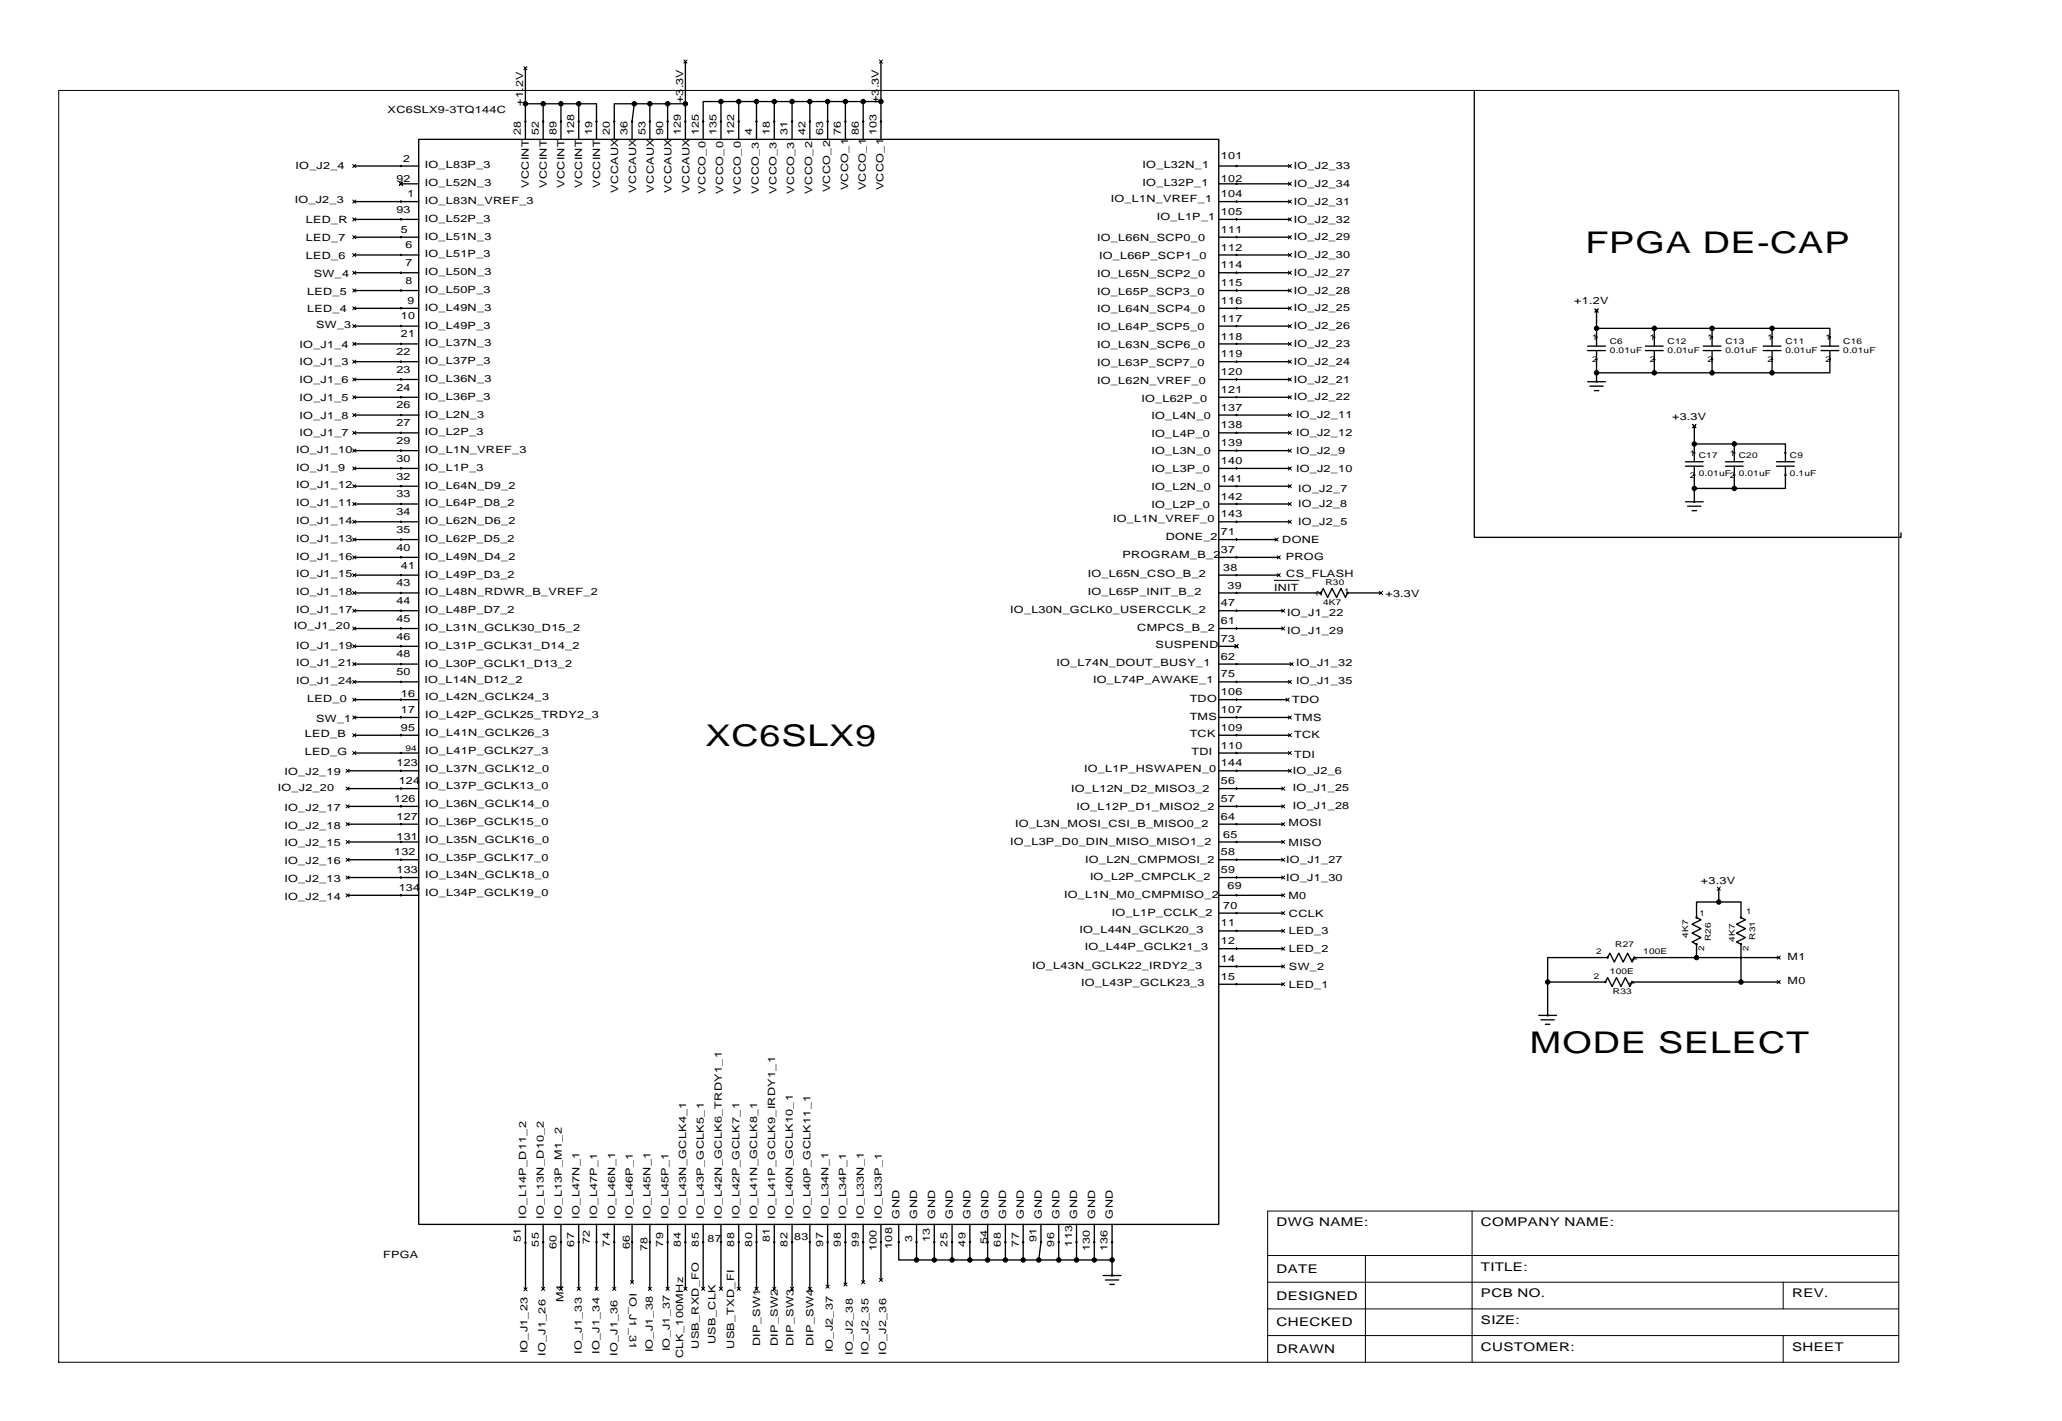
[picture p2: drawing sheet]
<svg xmlns="http://www.w3.org/2000/svg" width="589mm" height="406mm" viewBox="0 0 589 406" stroke-linecap="round" stroke-linejoin="round" font-family="sans-serif">
<g fill="none" stroke="#000" stroke-width=".38">
<path d="M150.1 19.5v20.3M195.8 17.6v22.2M251.7 17.6v22.2M119.6 39.8h228.6v309.9h-228.6zM150.1 29.6h15.3M155.2 29.6v10.2M160.3 29.6v10.2M165.4 29.6h5v10.2M165.4 29.6v10.2M181.2 29.6h-5.7v10.2M181.2 29.6h14.6M181.2 29.6l-.6 5.1v5.1"/>
<path d="M185.7 29.6v10.2M190.8 29.6v10.2M206 29h-5.1v10.8M206 29h45.7M206 29v10.8M211.1 29v10.8M216.2 29v10.8M221.2 29v10.8M226.3 29v10.8M231.4 29v10.8M236.5 29v10.8M241.6 29v10.8"/>
<path d="M246.6 29v10.8M421.3 25.8v127.7h121.9v-1.3M101.2 47.4h18.4M101.2 57.6h18.4M114.6 52.5h5M348.2 47.4h20.4M348.2 57.6h20.4M348.2 52.5h20.4M101.2 77.9h18.4M101.2 72.8h18.4M101.2 67.7h18.4M101.2 62.7h18.4"/>
<path d="M348.2 77.9h20.4M348.2 72.8h20.4M348.2 67.7h20.4M348.2 62.7h20.4M101.2 98.2h18.4M101.2 93.1h18.4M101.2 88.1h18.4M101.2 83h18.4M348.2 98.2h20.4M348.2 93.1h20.4M348.2 88.1h20.4M348.2 83h20.4"/>
<path d="M453.7 98.9h5M456.2 88.7v10.2M456.2 93.8h50.2M470.2 98.9h5M472.7 93.8v5.1M486.7 98.9h5.1M489.2 93.8v5.1M503.8 98.9h5.1M506.4 93.8h16.5v5.1M506.4 93.8v5.1M520.3 98.9h5.1M101.2 118.5h18.4"/>
<path d="M101.2 113.5h18.4M101.2 108.4h18.4M101.2 103.3h18.4M348.2 118.5h20.4M348.2 113.5h20.4M348.2 108.4h20.4M348.2 103.3h20.4M453.7 109h5M453.7 100.1h5M454.3 110.3h3.8M455.6 111.6h1.2M456.2 100.1v8.9"/>
<path d="M456.2 106.5h50.2M470.2 100.1h5M472.7 100.1v6.4M486.7 100.1h5.1M489.2 100.1v6.4M503.8 100.1h5.1M506.4 100.1v6.4M520.3 100.1h5.1M522.9 100.1v6.4h-16.5M101.2 133.8h18.4M101.2 128.7h18.4M101.2 123.6h18.4"/>
<path d="M101.2 138.9h18.4M348.2 133.8h20.4M348.2 128.7h20.4M348.2 123.6h20.4M348.2 138.9h20.4M481.6 131.9h5.1M481.6 133.1h5.1M484.1 121.7v10.2M484.1 133.1v10.2M484.1 139.5h11.5M484.1 126.8h11.5M493 131.9h5.1"/>
<path d="M493 133.1h5.1M495.6 126.8h14.6v5.1M495.6 126.8v5.1M495.6 133.1v6.4M507.6 131.9h5.1M507.6 133.1h5.1M510.2 133.1v6.4h-14.6M101.2 149h18.4M101.2 143.9h18.4M101.2 154.1h18.4M101.2 159.2h18.4M348.2 149h20.4"/>
<path d="M348.2 143.9h20.4M348.2 154.1h16.6M348.2 159.2h17.2M481.6 143.3h5.1M482.2 144.6h3.8M483.5 145.8h1.3M101.2 169.3h18.4M101.2 179.5h18.4M101.2 174.4h18.4M101.2 164.3h18.4M348.2 169.3h29.3l.6-1.2 1.3 2.5 1.2-2.5 1.3 2.5 1.3-2.5 1.2 2.5 .7-1.3h9.5M348.2 179.5h18.5"/>
<path d="M348.2 174.4h18.5M348.2 164.3h17.2M101.2 194.7h18.4M101.2 199.8h18.4M101.2 189.7h18.4M101.2 184.6h18.4M348.2 194.7h20.4M348.2 199.8h19.7M348.2 189.7h20.9M348.2 184.6h5.1M101.2 215.1h18.4M101.2 204.9h18.4"/>
<path d="M101.2 210h18.4M348.2 215.1h20.4M348.2 204.9h20.4M348.2 210h20.4M99.3 220.1h20.3M99.3 235.4h20.3M99.3 230.3h20.3M99.3 225.2h20.3M348.2 220.1h20.4M348.2 235.4h18.5M348.2 230.3h18.5M348.2 225.2h18.5"/>
<path d="M99.3 255.7h20.3M99.3 250.6h20.3M99.3 245.5h20.3M99.3 240.5h20.3M348.2 255.7h18.5M348.2 250.6h18.5M348.2 245.5h18.5M348.2 240.5h18.5M491.1 257.6h-6.3v4.4l1.2 .7-2.5 1.3 2.5 1.2-2.5 1.3 2.5 1.3-2.5 1.2 1.3 .7v3.8M491.1 257.6h6.4v4.4l1.2 .7-2.5 1.3 2.5 1.2-2.5 1.3 2.5 1.3-2.5 1.2 1.3 .7v10.8M491.1 253.8v3.8M348.2 270.9h18.5"/>
<path d="M348.2 276h18.5M348.2 260.8h18.5M348.2 265.9h18.5M508.3 273.5h-41.3l-.6 1.2-1.3-2.5-1.3 2.5-1.3-2.5-1.2 2.5-1.3-2.5-.6 1.3h-17.2v7M348.2 281.1h18.5M439.7 290h5.1M440.3 291.3h3.8M441.6 292.5h1.3M442.2 280.5h16.5l.7-1.3 1.2 2.5 1.3-2.5 1.3 2.5 1.3-2.5 1.2 2.5 .7-1.2h41.9M442.2 280.5v9.5M150.2 349.8v18.4M155.2 349.7v18.4"/>
<path d="M160.3 349.7v18.4M165.4 349.7v18.4M170.4 349.7v18.4M175.5 349.7v18.4M180.6 349.7v16.5M185.7 349.7v18.4M190.8 349.7v18.4M195.8 349.7v18.4M200.9 349.7v18.4M206 349.7v18.4M211.1 349.7v18.4M216.2 349.7v18.4"/>
<path d="M221.2 349.7v18.4M226.3 349.7v18.4M231.4 349.7v18.4M236.5 349.7v17.8M241.6 349.7v17.1M246.6 349.7v16.5M251.7 349.7v15.9M256.8 349.7v10.1h5.1M261.9 359.8h55.9M261.9 349.7v10.1M267 349.7v10.1M272 349.7v10.1"/>
<path d="M277.1 349.7v10.1M282.2 349.7v10.1M287.3 349.7v10.1M292.4 349.7v10.1M297.4 349.7v5.1l-.6 5M302.5 349.7v10.1M307.6 349.7v10.1M312.7 349.7v10.1M317.8 349.7v14.6M315.2 364.3h5.1M315.9 365.6h3.8M317.1 366.8h1.3"/>
</g>
<g fill="none" stroke="#000" stroke-width=".29">
<path d="M149.7 19l.9 .9M150.6 19l-.9 .9M195.4 17.1l.9 .9M196.3 17.1l-.9 .9M251.3 17.1l.9 .9M252.2 17.1l-.9 .9M16.8 25.8h525.8v363.2h-525.8zM100.8 47l.9 .9M100.8 57.1l.9 .9M101.7 47l-.9 .9M101.7 57.1l-.9 .9M114.1 52l.5 .5 .4-.5-.4 .5 .4 .4-.4-.4-.5 .4 .5-.4z"/>
<path d="M368.1 47l.9 .9M368.1 57.1l.9 .9M368.1 52l.9 .9M369 47l-.9 .9M369 57.1l-.9 .9M369 52l-.9 .9M100.8 77.4l.9 .9M100.8 72.4l.9 .9M100.8 67.3l.9 .9M100.8 62.2l.9 .9M101.7 77.4l-.9 .9M101.7 72.4l-.9 .9"/>
<path d="M101.7 67.3l-.9 .9M101.7 62.2l-.9 .9M368.1 77.4l.9 .9M368.1 72.4l.9 .9M368.1 62.2l.9 .9M368.1 67.3l.9 .9M369 77.4l-.9 .9M369 72.4l-.9 .9M369 62.2l-.9 .9M369 67.3l-.9 .9M100.8 97.8l.9 .9M100.8 92.7l.9 .9"/>
<path d="M100.8 82.5l.9 .9M100.8 87.6l.9 .9M101.7 97.8l-.9 .9M101.7 92.7l-.9 .9M101.7 82.5l-.9 .9M101.7 87.6l-.9 .9M368.1 97.8l.9 .9M368.1 92.7l.9 .9M368.1 82.5l.9 .9M368.1 87.6l.9 .9M369 97.8l-.9 .9M369 92.7l-.9 .9"/>
<path d="M369 82.5l-.9 .9M369 87.6l-.9 .9M455.7 88.2l.5 .5 .4-.5-.4 .5 .4 .4-.4-.4-.5 .4 .5-.4zM100.8 118.1l.9 .9M100.8 113l.9 .9M100.8 107.9l.9 .9M100.8 102.8l.9 .9M101.7 118.1l-.9 .9M101.7 113l-.9 .9M101.7 107.9l-.9 .9M101.7 102.8l-.9 .9M368.1 118.1l.9 .9"/>
<path d="M368.1 113l.9 .9M368.1 107.9l.9 .9M368.1 102.8l.9 .9M369 118.1l-.9 .9M369 113l-.9 .9M369 107.9l-.9 .9M369 102.8l-.9 .9M100.8 123.2l.9 .9M100.8 138.4l.9 .9M100.8 133.3l.9 .9M100.8 128.2l.9 .9M101.7 123.2l-.9 .9"/>
<path d="M101.7 138.4l-.9 .9M101.7 133.3l-.9 .9M101.7 128.2l-.9 .9M368.1 128.2l.9 .9M368.1 123.2l.9 .9M368.1 133.3l.9 .9M368.1 138.4l.9 .9M369 128.2l-.9 .9M369 123.2l-.9 .9M369 133.3l-.9 .9M369 138.4l-.9 .9M483.7 121.3l.4 .4 .5-.4-.5 .4 .5 .5-.5-.5-.4 .5 .4-.5z"/>
<path d="M100.8 153.6l.9 .9M100.8 158.7l.9 .9M100.8 148.6l.9 .9M100.8 143.5l.9 .9M101.7 153.6l-.9 .9M101.7 158.7l-.9 .9M101.7 148.6l-.9 .9M101.7 143.5l-.9 .9M364.3 153.6l.9 .9M364.9 158.7l.9 .9M365.2 153.6l-.9 .9M365.8 158.7l-.9 .9"/>
<path d="M368.1 148.6l.9 .9M368.1 143.5l.9 .9M369 148.6l-.9 .9M369 143.5l-.9 .9M100.8 168.9l.9 .9M100.8 179l.9 .9M100.8 174l.9 .9M100.8 163.8l.9 .9M101.7 168.9l-.9 .9M101.7 179l-.9 .9M101.7 174l-.9 .9M101.7 163.8l-.9 .9"/>
<path d="M364.1 165.8h7.1M364.9 163.8l.9 .9M365.8 163.8l-.9 .9M366.2 174l.9 .9M366.2 179l.9 .9M367.1 174l-.9 .9M367.1 179l-.9 .9M394.2 168.9l.9 .9M395.1 168.9l-.9 .9M100.8 184.1l.9 .9M100.8 199.4l.9 .9M100.8 194.3l.9 .9"/>
<path d="M100.8 189.2l.9 .9M101.7 184.1l-.9 .9M101.7 199.4l-.9 .9M101.7 194.3l-.9 .9M101.7 189.2l-.9 .9M352.9 184.1l.4 .5 .5-.5-.5 .5 .5 .4-.5-.4-.4 .4 .4-.4zM367.5 199.4l.9 .9M368.1 194.3l.9 .9M368.4 199.4l-.9 .9M368.6 189.2l.9 .9M369 194.3l-.9 .9M369.5 189.2l-.9 .9"/>
<path d="M98.9 219.7l.9 .9M99.8 219.7l-.9 .9M100.8 209.5l.9 .9M100.8 204.4l.9 .9M100.8 214.6l.9 .9M101.7 209.5l-.9 .9M101.7 204.4l-.9 .9M101.7 214.6l-.9 .9M368.1 214.6l.9 .9M368.1 204.4l.9 .9M368.1 219.7l.9 .9M368.1 209.5l.9 .9"/>
<path d="M369 214.6l-.9 .9M369 204.4l-.9 .9M369 219.7l-.9 .9M369 209.5l-.9 .9M98.9 234.9l.9 .9M98.9 229.8l.9 .9M98.9 224.8l.9 .9M99.8 234.9l-.9 .9M99.8 229.8l-.9 .9M99.8 224.8l-.9 .9M366.2 229.8l.9 .9M366.2 224.8l.9 .9"/>
<path d="M366.2 234.9l.9 .9M367.1 229.8l-.9 .9M367.1 224.8l-.9 .9M367.1 234.9l-.9 .9M98.9 250.2l.9 .9M98.9 245.1l.9 .9M98.9 240l.9 .9M98.9 255.2l.9 .9M99.8 250.2l-.9 .9M99.8 245.1l-.9 .9M99.8 240l-.9 .9M99.8 255.2l-.9 .9"/>
<path d="M366.2 250.2l.9 .9M366.2 245.1l.9 .9M366.2 255.2l.9 .9M366.2 240l.9 .9M367.1 250.2l-.9 .9M367.1 245.1l-.9 .9M367.1 255.2l-.9 .9M367.1 240l-.9 .9M490.7 253.3l.9 .9M491.6 253.3l-.9 .9M366.2 275.6l.9 .9M366.2 260.3l.9 .9"/>
<path d="M366.2 265.4l.9 .9M366.2 270.5l.9 .9M367.1 275.6l-.9 .9M367.1 260.3l-.9 .9M367.1 265.4l-.9 .9M367.1 270.5l-.9 .9M507.8 273l.9 .9M508.7 273l-.9 .9M366.2 280.6l.9 .9M367.1 280.6l-.9 .9M507.8 280l.9 .9M508.7 280l-.9 .9"/>
<path d="M362.2 358.6h180.4M390.2 358.6v30.4M420.6 345.9v43.1M542.6 345.9h-180.4v43.1M149.7 367.8l.9 .9M150.6 367.8l-.9 .9M154.8 367.6l.9 .9M155.7 367.6l-.9 .9M159.8 367.6l.9 .9M160.7 367.6l-.9 .9M164.9 367.6l.9 .9M165.8 367.6l-.9 .9"/>
<path d="M170 367.6l.9 .9M170.9 367.6l-.9 .9M175.1 367.6l.9 .9M176 367.6l-.9 .9M180.2 365.7l.9 .9M181.1 365.7l-.9 .9M185.2 367.6l.9 .9M186.1 367.6l-.9 .9M190.3 367.6l.9 .9M191.2 367.6l-.9 .9M195.4 367.6l.9 .9M196.3 367.6l-.9 .9"/>
<path d="M200.5 367.6l.9 .9M201.4 367.6l-.9 .9M205.6 367.6l.9 .9M206.5 367.6l-.9 .9M210.6 367.6l.9 .9M211.5 367.6l-.9 .9M215.7 367.6l.9 .9M216.6 367.6l-.9 .9M220.8 367.6l.9 .9M221.7 367.6l-.9 .9M225.9 367.6l.9 .9M226.8 367.6l-.9 .9"/>
<path d="M231 367.6l.9 .9M231.9 367.6l-.9 .9M236 367l.9 .9M236.9 367l-.9 .9M241.1 366.4l.9 .9M242 366.4l-.9 .9M246.2 365.7l.9 .9M247.1 365.7l-.9 .9M251.3 365.1l.9 .9M252.2 365.1l-.9 .9M362.2 366.2h180.4M362.2 373.8h180.4"/>
<path d="M509.5 366.2v7.6M362.2 381.4h180.4M509.5 381.4v7.6"/>
</g>
<g fill="#000" stroke="#000" stroke-width=".29">
<circle cx="150.1" cy="34.7" r=".19"/>
<circle cx="150.1" cy="29.6" r=".64"/>
<circle cx="155.2" cy="34.7" r=".19"/>
<circle cx="155.2" cy="29.6" r=".64"/>
<circle cx="160.3" cy="34.7" r=".19"/>
<circle cx="160.3" cy="29.6" r=".64"/>
<circle cx="165.4" cy="34.7" r=".19"/>
<circle cx="165.4" cy="29.6" r=".64"/>
<circle cx="170.4" cy="34.7" r=".19"/>
<circle cx="175.5" cy="34.7" r=".19"/>
<circle cx="180.6" cy="34.7" r=".19"/>
<circle cx="181.2" cy="29.6" r=".64"/>
<circle cx="185.7" cy="34.7" r=".19"/>
<circle cx="185.7" cy="29.6" r=".64"/>
<circle cx="190.8" cy="34.7" r=".19"/>
<circle cx="190.8" cy="29.6" r=".64"/>
<circle cx="195.8" cy="34.7" r=".19"/>
<circle cx="195.8" cy="29.6" r=".64"/>
<circle cx="200.9" cy="34.7" r=".19"/>
<circle cx="206" cy="34.7" r=".19"/>
<circle cx="206" cy="29" r=".64"/>
<circle cx="211.1" cy="34.7" r=".19"/>
<circle cx="211.1" cy="29" r=".64"/>
<circle cx="216.2" cy="34.7" r=".19"/>
<circle cx="216.2" cy="29" r=".64"/>
<circle cx="221.2" cy="34.7" r=".19"/>
<circle cx="221.2" cy="29" r=".64"/>
<circle cx="226.3" cy="34.7" r=".19"/>
<circle cx="226.3" cy="29" r=".64"/>
<circle cx="231.4" cy="34.7" r=".19"/>
<circle cx="231.4" cy="29" r=".64"/>
<circle cx="236.5" cy="34.7" r=".19"/>
<circle cx="236.5" cy="29" r=".64"/>
<circle cx="241.6" cy="34.7" r=".19"/>
<circle cx="241.6" cy="29" r=".64"/>
<circle cx="246.6" cy="34.7" r=".19"/>
<circle cx="246.6" cy="29" r=".64"/>
<circle cx="251.7" cy="34.7" r=".19"/>
<circle cx="251.7" cy="29" r=".64"/>
<circle cx="114.6" cy="47.4" r=".19"/>
<circle cx="114.6" cy="57.6" r=".19"/>
<circle cx="353.3" cy="57.6" r=".19"/>
<circle cx="353.3" cy="47.4" r=".19"/>
<circle cx="353.3" cy="52.5" r=".19"/>
<circle cx="114.6" cy="62.7" r=".19"/>
<circle cx="114.6" cy="67.7" r=".19"/>
<circle cx="114.6" cy="77.9" r=".19"/>
<circle cx="114.6" cy="72.8" r=".19"/>
<circle cx="353.3" cy="62.7" r=".19"/>
<circle cx="353.3" cy="72.8" r=".19"/>
<circle cx="353.3" cy="67.7" r=".19"/>
<circle cx="353.3" cy="77.9" r=".19"/>
<circle cx="114.6" cy="88.1" r=".19"/>
<circle cx="114.6" cy="98.2" r=".19"/>
<circle cx="114.6" cy="93.1" r=".19"/>
<circle cx="114.6" cy="83" r=".19"/>
<circle cx="353.3" cy="98.2" r=".19"/>
<circle cx="353.3" cy="93.1" r=".19"/>
<circle cx="353.3" cy="88.1" r=".19"/>
<circle cx="353.3" cy="83" r=".19"/>
<circle cx="456.2" cy="96.3" r=".19"/>
<circle cx="456.2" cy="93.8" r=".64"/>
<circle cx="472.7" cy="96.3" r=".19"/>
<circle cx="472.7" cy="93.8" r=".64"/>
<circle cx="489.2" cy="96.3" r=".19"/>
<circle cx="489.2" cy="93.8" r=".64"/>
<circle cx="506.4" cy="96.3" r=".19"/>
<circle cx="506.4" cy="93.8" r=".64"/>
<circle cx="522.9" cy="96.3" r=".19"/>
<circle cx="114.6" cy="113.5" r=".19"/>
<circle cx="114.6" cy="108.4" r=".19"/>
<circle cx="114.6" cy="103.3" r=".19"/>
<circle cx="114.6" cy="118.5" r=".19"/>
<circle cx="353.3" cy="108.4" r=".19"/>
<circle cx="353.3" cy="103.3" r=".19"/>
<circle cx="353.3" cy="113.5" r=".19"/>
<circle cx="353.3" cy="118.5" r=".19"/>
<circle cx="456.2" cy="109" r=".19"/>
<circle cx="456.2" cy="102.7" r=".19"/>
<circle cx="456.2" cy="106.5" r=".64"/>
<circle cx="472.7" cy="102.7" r=".19"/>
<circle cx="472.7" cy="106.5" r=".64"/>
<circle cx="489.2" cy="102.7" r=".19"/>
<circle cx="489.2" cy="106.5" r=".64"/>
<circle cx="506.4" cy="102.7" r=".19"/>
<circle cx="506.4" cy="106.5" r=".64"/>
<circle cx="522.9" cy="102.7" r=".19"/>
<circle cx="114.6" cy="138.9" r=".19"/>
<circle cx="114.6" cy="133.8" r=".19"/>
<circle cx="114.6" cy="128.7" r=".19"/>
<circle cx="114.6" cy="123.6" r=".19"/>
<circle cx="353.3" cy="128.7" r=".19"/>
<circle cx="353.3" cy="138.9" r=".19"/>
<circle cx="353.3" cy="133.8" r=".19"/>
<circle cx="353.3" cy="123.6" r=".19"/>
<circle cx="484.1" cy="129.3" r=".19"/>
<circle cx="484.1" cy="135.7" r=".19"/>
<circle cx="484.1" cy="139.5" r=".64"/>
<circle cx="484.1" cy="126.8" r=".64"/>
<circle cx="495.6" cy="135.7" r=".19"/>
<circle cx="495.6" cy="129.3" r=".19"/>
<circle cx="495.6" cy="126.8" r=".64"/>
<circle cx="495.6" cy="139.5" r=".64"/>
<circle cx="510.2" cy="129.3" r=".19"/>
<circle cx="510.2" cy="135.7" r=".19"/>
<circle cx="114.6" cy="149" r=".19"/>
<circle cx="114.6" cy="154.1" r=".19"/>
<circle cx="114.6" cy="143.9" r=".19"/>
<circle cx="114.6" cy="159.2" r=".19"/>
<circle cx="353.3" cy="143.9" r=".19"/>
<circle cx="353.3" cy="154.1" r=".19"/>
<circle cx="353.3" cy="149" r=".19"/>
<circle cx="353.3" cy="159.2" r=".19"/>
<circle cx="484.1" cy="143.3" r=".19"/>
<circle cx="114.6" cy="164.3" r=".19"/>
<circle cx="114.6" cy="169.3" r=".19"/>
<circle cx="114.6" cy="179.5" r=".19"/>
<circle cx="114.6" cy="174.4" r=".19"/>
<circle cx="353.3" cy="164.3" r=".19"/>
<circle cx="353.3" cy="169.3" r=".19"/>
<circle cx="353.3" cy="179.5" r=".19"/>
<circle cx="353.3" cy="174.4" r=".19"/>
<circle cx="377.5" cy="169.3" r=".19"/>
<circle cx="385.1" cy="169.3" r=".19"/>
<circle cx="114.6" cy="184.6" r=".19"/>
<circle cx="114.6" cy="194.7" r=".19"/>
<circle cx="114.6" cy="189.7" r=".19"/>
<circle cx="114.6" cy="199.8" r=".19"/>
<circle cx="353.3" cy="189.7" r=".19"/>
<circle cx="353.3" cy="199.8" r=".19"/>
<circle cx="353.3" cy="194.7" r=".19"/>
<circle cx="114.6" cy="204.9" r=".19"/>
<circle cx="114.6" cy="215.1" r=".19"/>
<circle cx="114.6" cy="210" r=".19"/>
<circle cx="353.3" cy="215.1" r=".19"/>
<circle cx="353.3" cy="210" r=".19"/>
<circle cx="353.3" cy="204.9" r=".19"/>
<circle cx="114.6" cy="220.1" r=".19"/>
<circle cx="114.6" cy="230.3" r=".19"/>
<circle cx="114.6" cy="235.4" r=".19"/>
<circle cx="114.6" cy="225.2" r=".19"/>
<circle cx="353.3" cy="225.2" r=".19"/>
<circle cx="353.3" cy="235.4" r=".19"/>
<circle cx="353.3" cy="220.1" r=".19"/>
<circle cx="353.3" cy="230.3" r=".19"/>
<circle cx="114.6" cy="245.5" r=".19"/>
<circle cx="114.6" cy="250.6" r=".19"/>
<circle cx="114.6" cy="255.7" r=".19"/>
<circle cx="114.6" cy="240.5" r=".19"/>
<circle cx="353.3" cy="245.5" r=".19"/>
<circle cx="353.3" cy="240.5" r=".19"/>
<circle cx="353.3" cy="250.6" r=".19"/>
<circle cx="353.3" cy="255.7" r=".19"/>
<circle cx="491.1" cy="257.6" r=".64"/>
<circle cx="353.3" cy="276" r=".19"/>
<circle cx="353.3" cy="265.9" r=".19"/>
<circle cx="353.3" cy="270.9" r=".19"/>
<circle cx="353.3" cy="260.8" r=".19"/>
<circle cx="459.4" cy="273.5" r=".19"/>
<circle cx="467" cy="273.5" r=".19"/>
<circle cx="484.8" cy="269.7" r=".19"/>
<circle cx="484.8" cy="262" r=".19"/>
<circle cx="484.8" cy="273.5" r=".64"/>
<circle cx="497.5" cy="269.7" r=".19"/>
<circle cx="497.5" cy="262" r=".19"/>
<circle cx="353.3" cy="281.1" r=".19"/>
<circle cx="442.2" cy="290" r=".19"/>
<circle cx="442.2" cy="280.5" r=".64"/>
<circle cx="458.7" cy="280.5" r=".19"/>
<circle cx="466.4" cy="280.5" r=".19"/>
<circle cx="497.5" cy="280.5" r=".64"/>
<circle cx="150.2" cy="354.9" r=".19"/>
<circle cx="155.2" cy="354.8" r=".19"/>
<circle cx="160.3" cy="354.8" r=".19"/>
<circle cx="165.4" cy="354.8" r=".19"/>
<circle cx="170.4" cy="354.8" r=".19"/>
<circle cx="175.5" cy="354.8" r=".19"/>
<circle cx="180.6" cy="354.8" r=".19"/>
<circle cx="185.7" cy="354.8" r=".19"/>
<circle cx="190.8" cy="354.8" r=".19"/>
<circle cx="195.8" cy="354.8" r=".19"/>
<circle cx="200.9" cy="354.8" r=".19"/>
<circle cx="206" cy="354.8" r=".19"/>
<circle cx="211.1" cy="354.8" r=".19"/>
<circle cx="216.2" cy="354.8" r=".19"/>
<circle cx="221.2" cy="354.8" r=".19"/>
<circle cx="226.3" cy="354.8" r=".19"/>
<circle cx="231.4" cy="354.8" r=".19"/>
<circle cx="236.5" cy="354.8" r=".19"/>
<circle cx="241.6" cy="354.8" r=".19"/>
<circle cx="246.6" cy="354.8" r=".19"/>
<circle cx="251.7" cy="354.8" r=".19"/>
<circle cx="256.8" cy="354.8" r=".19"/>
<circle cx="261.9" cy="354.8" r=".19"/>
<circle cx="261.9" cy="359.8" r=".64"/>
<circle cx="267" cy="354.8" r=".19"/>
<circle cx="267" cy="359.8" r=".64"/>
<circle cx="272" cy="354.8" r=".19"/>
<circle cx="272" cy="359.8" r=".64"/>
<circle cx="277.1" cy="354.8" r=".19"/>
<circle cx="277.1" cy="359.8" r=".64"/>
<circle cx="282.2" cy="354.8" r=".19"/>
<circle cx="282.2" cy="359.8" r=".64"/>
<circle cx="287.3" cy="354.8" r=".19"/>
<circle cx="287.3" cy="359.8" r=".64"/>
<circle cx="292.4" cy="354.8" r=".19"/>
<circle cx="292.4" cy="359.8" r=".64"/>
<circle cx="296.8" cy="359.8" r=".64"/>
<circle cx="297.4" cy="354.8" r=".19"/>
<circle cx="302.5" cy="354.8" r=".19"/>
<circle cx="302.5" cy="359.8" r=".64"/>
<circle cx="307.6" cy="354.8" r=".19"/>
<circle cx="307.6" cy="359.8" r=".64"/>
<circle cx="312.7" cy="354.8" r=".19"/>
<circle cx="312.7" cy="359.8" r=".64"/>
<circle cx="317.8" cy="354.8" r=".19"/>
<circle cx="317.8" cy="359.8" r=".64"/>
<circle cx="317.8" cy="364.3" r=".19"/>
</g>
<g font-size="8.5">
<text x="453" y="72.2">FPGA DE-CAP</text>
<text x="201.6" y="213.2">XC6SLX9</text>
<text x="437.1" y="300.8">MODE SELECT</text>
</g>
<g font-size="3.4">
<text x="364.8" y="350.2">DWG NAME:</text>
<text x="423.2" y="350.2">COMPANY NAME:</text>
<text x="364.8" y="363.5">DATE</text>
<text x="423.2" y="362.9">TITLE:</text>
<text x="364.8" y="371.2">DESIGNED</text>
<text x="423.2" y="370.5">PCB NO.</text>
<text x="512.1" y="370.5">REV.</text>
<text x="364.8" y="378.8">CHECKED</text>
<text x="423.2" y="378.1">SIZE:</text>
<text x="364.8" y="386.4">DRAWN</text>
<text x="423.2" y="385.8">CUSTOMER:</text>
<text x="512.1" y="385.8">SHEET</text>
</g>
<g font-size="2.9">
<text x="195.2" y="29.5" transform="rotate(-90 195.2 29.5)">+3.3V</text>
<text x="251.1" y="29.5" transform="rotate(-90 251.1 29.5)">+3.3V</text>
<text x="110.8" y="32.2">XC6SLX9-3TQ144C</text>
<text x="149.5" y="30.1" transform="rotate(-90 149.5 30.1)">+1.2V</text>
<text x="148.9" y="38.5" transform="rotate(-90 148.9 38.5)">28</text>
<text x="153.9" y="38.5" transform="rotate(-90 153.9 38.5)">52</text>
<text x="159" y="38.5" transform="rotate(-90 159 38.5)">89</text>
<text x="164.1" y="38.5" transform="rotate(-90 164.1 38.5)">128</text>
<text x="169.2" y="38.5" transform="rotate(-90 169.2 38.5)">19</text>
<text x="174.3" y="38.5" transform="rotate(-90 174.3 38.5)">20</text>
<text x="179.3" y="38.5" transform="rotate(-90 179.3 38.5)">36</text>
<text x="184.4" y="38.5" transform="rotate(-90 184.4 38.5)">53</text>
<text x="189.5" y="38.5" transform="rotate(-90 189.5 38.5)">90</text>
<text x="194.6" y="38.5" transform="rotate(-90 194.6 38.5)">129</text>
<text x="199.7" y="38.5" transform="rotate(-90 199.7 38.5)">125</text>
<text x="204.7" y="38.5" transform="rotate(-90 204.7 38.5)">135</text>
<text x="209.8" y="38.5" transform="rotate(-90 209.8 38.5)">122</text>
<text x="214.9" y="38.5" transform="rotate(-90 214.9 38.5)">4</text>
<text x="220" y="38.5" transform="rotate(-90 220 38.5)">18</text>
<text x="225.1" y="38.5" transform="rotate(-90 225.1 38.5)">31</text>
<text x="230.1" y="38.5" transform="rotate(-90 230.1 38.5)">42</text>
<text x="235.2" y="38.5" transform="rotate(-90 235.2 38.5)">63</text>
<text x="240.3" y="38.5" transform="rotate(-90 240.3 38.5)">76</text>
<text x="245.4" y="38.5" transform="rotate(-90 245.4 38.5)">86</text>
<text x="250.5" y="38.5" transform="rotate(-90 250.5 38.5)">103</text>
<text x="115.2" y="46.2">2</text>
<text x="348.9" y="45.5">101</text>
<text x="84.5" y="48.2">IO_J2_4</text>
<text x="113.3" y="51.9">92</text>
<text x="121.4" y="53.2">IO_L52N_3</text>
<text x="121.4" y="48.1">IO_L83P_3</text>
<text x="151.1" y="53.7" transform="rotate(-90 151.1 53.7)">VCCINT</text>
<text x="156.2" y="53.7" transform="rotate(-90 156.2 53.7)">VCCINT</text>
<text x="161.3" y="53.7" transform="rotate(-90 161.3 53.7)">VCCINT</text>
<text x="166.4" y="53.7" transform="rotate(-90 166.4 53.7)">VCCINT</text>
<text x="171.4" y="53.7" transform="rotate(-90 171.4 53.7)">VCCINT</text>
<text x="326.5" y="48.1">IO_L32N_1</text>
<text x="326.5" y="53.2">IO_L32P_1</text>
<text x="348.9" y="51.9">102</text>
<text x="369.7" y="48.3">IO_J2_33</text>
<text x="369.7" y="53.4">IO_J2_34</text>
<text x="84.2" y="58.1">IO_J2_3</text>
<text x="116.5" y="56.3">1</text>
<text x="121.4" y="58.3">IO_L83N_VREF_3</text>
<text x="176.7" y="55" transform="rotate(-90 176.7 55)">VCCAUX</text>
<text x="181.8" y="55" transform="rotate(-90 181.8 55)">VCCAUX</text>
<text x="186.8" y="55" transform="rotate(-90 186.8 55)">VCCAUX</text>
<text x="191.9" y="55" transform="rotate(-90 191.9 55)">VCCAUX</text>
<text x="197" y="55" transform="rotate(-90 197 55)">VCCAUX</text>
<text x="201.5" y="55.3" transform="rotate(-90 201.5 55.3)">VCCO_0</text>
<text x="206.6" y="55.3" transform="rotate(-90 206.6 55.3)">VCCO_0</text>
<text x="211.7" y="55.3" transform="rotate(-90 211.7 55.3)">VCCO_0</text>
<text x="216.8" y="55.3" transform="rotate(-90 216.8 55.3)">VCCO_3</text>
<text x="221.9" y="55.3" transform="rotate(-90 221.9 55.3)">VCCO_3</text>
<text x="226.9" y="55.3" transform="rotate(-90 226.9 55.3)">VCCO_3</text>
<text x="232" y="55.3" transform="rotate(-90 232 55.3)">VCCO_2</text>
<text x="237.3" y="54.9" transform="rotate(-90 237.3 54.9)">VCCO_2</text>
<text x="242.3" y="54.4" transform="rotate(-90 242.3 54.4)">VCCO_1</text>
<text x="247.4" y="54.4" transform="rotate(-90 247.4 54.4)">VCCO_1</text>
<text x="252.5" y="54.4" transform="rotate(-90 252.5 54.4)">VCCO_1</text>
<text x="317.4" y="57.7">IO_L1N_VREF_1</text>
<text x="348.9" y="56.3">104</text>
<text x="369.7" y="58.5">IO_J2_31</text>
<text x="87.4" y="63.8">LED_R</text>
<text x="113.3" y="60.8">93</text>
<text x="121.4" y="63.4">IO_L52P_3</text>
<text x="330.5" y="62.8">IO_L1P_1</text>
<text x="348.9" y="61.4">105</text>
<text x="369.7" y="63.6">IO_J2_32</text>
<text x="87.4" y="68.9">LED_7</text>
<text x="114.6" y="66.5">5</text>
<text x="115.8" y="70.9">6</text>
<text x="121.4" y="68.4">IO_L51N_3</text>
<text x="313.5" y="68.9">IO_L66N_SCP0_0</text>
<text x="348.9" y="66.5">111</text>
<text x="348.9" y="71.6">112</text>
<text x="369.7" y="68.6">IO_J2_29</text>
<text x="87.4" y="74">LED_6</text>
<text x="115.8" y="76">7</text>
<text x="121.4" y="73.5">IO_L51P_3</text>
<text x="314" y="74">IO_L66P_SCP1_0</text>
<text x="348.9" y="76.6">114</text>
<text x="369.7" y="73.7">IO_J2_30</text>
<text x="89.7" y="79.1">SW_4</text>
<text x="115.8" y="81.1">8</text>
<text x="121.4" y="83.7">IO_L50P_3</text>
<text x="121.4" y="78.6">IO_L50N_3</text>
<text x="313.5" y="79.1">IO_L65N_SCP2_0</text>
<text x="348.9" y="81.7">115</text>
<text x="369.7" y="78.8">IO_J2_27</text>
<text x="369.7" y="83.9">IO_J2_28</text>
<text x="87.8" y="84.1">LED_5</text>
<text x="87.8" y="89.2">LED_4</text>
<text x="116.5" y="86.8">9</text>
<text x="121.4" y="88.8">IO_L49N_3</text>
<text x="313.5" y="84.2">IO_L65P_SCP3_0</text>
<text x="313.5" y="89.2">IO_L64N_SCP4_0</text>
<text x="348.9" y="86.8">116</text>
<text x="369.7" y="89">IO_J2_25</text>
<text x="449.8" y="86.8">+1.2V</text>
<text x="90.3" y="93.7">SW_3</text>
<text x="114.6" y="91.2">10</text>
<text x="121.4" y="93.8">IO_L49P_3</text>
<text x="313.5" y="94.3">IO_L64P_SCP5_0</text>
<text x="348.9" y="91.9">117</text>
<text x="369.7" y="94">IO_J2_26</text>
<text x="85.6" y="99.2">IO_J1_4</text>
<text x="113.3" y="101.4">22</text>
<text x="114.6" y="96.3">21</text>
<text x="121.4" y="98.9">IO_L37N_3</text>
<text x="313.5" y="99.4">IO_L63N_SCP6_0</text>
<text x="348.9" y="97">118</text>
<text x="369.7" y="99.1">IO_J2_23</text>
<text x="85.6" y="104.3">IO_J1_3</text>
<text x="113.3" y="106.5">23</text>
<text x="121.4" y="104">IO_L37P_3</text>
<text x="313.5" y="104.5">IO_L63P_SCP7_0</text>
<text x="348.9" y="102">119</text>
<text x="348.9" y="107.1">120</text>
<text x="369.7" y="104.2">IO_J2_24</text>
<text x="85.6" y="109.4">IO_J1_6</text>
<text x="113.3" y="111.6">24</text>
<text x="121.4" y="109.1">IO_L36N_3</text>
<text x="313.5" y="109.6">IO_L62N_VREF_0</text>
<text x="348.9" y="112.2">121</text>
<text x="369.7" y="109.3">IO_J2_21</text>
<text x="85.6" y="114.5">IO_J1_5</text>
<text x="85.6" y="119.6">IO_J1_8</text>
<text x="113.3" y="116.6">26</text>
<text x="121.4" y="119.2">IO_L2N_3</text>
<text x="121.4" y="114.2">IO_L36P_3</text>
<text x="326.1" y="114.8">IO_L62P_0</text>
<text x="329" y="119.6">IO_L4N_0</text>
<text x="348.9" y="117.3">137</text>
<text x="369.7" y="114.4">IO_J2_22</text>
<text x="370.3" y="119.4">IO_J2_11</text>
<text x="477.8" y="119.8">+3.3V</text>
<text x="85.6" y="124.6">IO_J1_7</text>
<text x="113.3" y="121.7">27</text>
<text x="121.4" y="124.3">IO_L2P_3</text>
<text x="329" y="124.7">IO_L4P_0</text>
<text x="348.9" y="122.4">138</text>
<text x="370.3" y="124.5">IO_J2_12</text>
<text x="84.6" y="129.3">IO_J1_10</text>
<text x="113.3" y="126.8">29</text>
<text x="113.3" y="131.9">30</text>
<text x="121.4" y="129.4">IO_L1N_VREF_3</text>
<text x="329" y="129.8">IO_L3N_0</text>
<text x="348.9" y="127.4">139</text>
<text x="370.3" y="129.6">IO_J2_9</text>
<text x="84.6" y="134.4">IO_J1_9</text>
<text x="113.3" y="137">32</text>
<text x="121.4" y="134.5">IO_L1P_3</text>
<text x="329" y="134.8">IO_L3P_0</text>
<text x="348.9" y="132.5">140</text>
<text x="348.9" y="137.6">141</text>
<text x="370.3" y="134.7">IO_J2_10</text>
<text x="84.6" y="139.5">IO_J1_12</text>
<text x="113.3" y="142">33</text>
<text x="121.4" y="139.6">IO_L64N_D9_2</text>
<text x="329" y="139.9">IO_L2N_0</text>
<text x="348.9" y="142.7">142</text>
<text x="371" y="140.4">IO_J2_7</text>
<text x="84.6" y="144.6">IO_J1_11</text>
<text x="84.6" y="149.7">IO_J1_14</text>
<text x="113.3" y="147.1">34</text>
<text x="121.4" y="149.7">IO_L62N_D6_2</text>
<text x="121.4" y="144.6">IO_L64P_D8_2</text>
<text x="318" y="149.2">IO_L1N_VREF_0</text>
<text x="329" y="145">IO_L2P_0</text>
<text x="348.9" y="147.8">143</text>
<text x="371" y="144.8">IO_J2_8</text>
<text x="371" y="149.9">IO_J2_5</text>
<text x="84.6" y="154.7">IO_J1_13</text>
<text x="113.3" y="152.2">35</text>
<text x="121.4" y="154.8">IO_L62P_D5_2</text>
<text x="333.1" y="154.1">DONE_2</text>
<text x="348.9" y="152.8">71</text>
<text x="366.4" y="155">DONE</text>
<text x="84.6" y="159.8">IO_J1_16</text>
<text x="113.3" y="157.3">40</text>
<text x="121.4" y="159.9">IO_L49N_D4_2</text>
<text x="320.8" y="159.5">PROGRAM_B_2</text>
<text x="348.9" y="157.9">37</text>
<text x="367.4" y="160">PROG</text>
<text x="84.6" y="164.9">IO_J1_15</text>
<text x="113.3" y="167.4">43</text>
<text x="114.6" y="162.4">41</text>
<text x="121.4" y="165">IO_L49P_D3_2</text>
<text x="310.8" y="164.7">IO_L65N_CSO_B_2</text>
<text x="349.5" y="163">38</text>
<text x="367.6" y="164.9">CS_FLASH</text>
<text x="84.6" y="170">IO_J1_18</text>
<text x="113.3" y="172.5">44</text>
<text x="121.4" y="170">IO_L48N_RDWR_B_VREF_2</text>
<text x="310.8" y="169.8">IO_L65P_INIT_B_2</text>
<text x="348.9" y="173.2">47</text>
<text x="350.8" y="168.1">39</text>
<text x="364.1" y="168.7">INIT</text>
<text x="395.9" y="170.6">+3.3V</text>
<text x="84" y="179.5">IO_J1_20</text>
<text x="84.6" y="175.1">IO_J1_17</text>
<text x="113.3" y="177.6">45</text>
<text x="121.4" y="175.1">IO_L48P_D7_2</text>
<text x="288.7" y="175">IO_L30N_GCLK0_USERCCLK_2</text>
<text x="348.9" y="178.2">61</text>
<text x="367.8" y="176">IO_J1_22</text>
<text x="84.6" y="185.2">IO_J1_19</text>
<text x="113.3" y="182.7">46</text>
<text x="121.4" y="185.3">IO_L31P_GCLK31_D14_2</text>
<text x="121.4" y="180.2">IO_L31N_GCLK30_D15_2</text>
<text x="325" y="180.3">CMPCS_B_2</text>
<text x="330.2" y="185">SUSPEND</text>
<text x="348.9" y="183.3">73</text>
<text x="367.8" y="181">IO_J1_29</text>
<text x="84.6" y="190.3">IO_J1_21</text>
<text x="113.3" y="187.8">48</text>
<text x="121.4" y="190.4">IO_L30P_GCLK1_D13_2</text>
<text x="301.9" y="190.2">IO_L74N_DOUT_BUSY_1</text>
<text x="348.9" y="188.4">62</text>
<text x="370.3" y="190.2">IO_J1_32</text>
<text x="84.6" y="195.4">IO_J1_24</text>
<text x="113.3" y="192.8">50</text>
<text x="121.3" y="195">IO_L14N_D12_2</text>
<text x="312.3" y="194.9">IO_L74P_AWAKE_1</text>
<text x="348.9" y="193.5">75</text>
<text x="370.3" y="195.3">IO_J1_35</text>
<text x="87.8" y="200.5">LED_0</text>
<text x="114.6" y="199.2">16</text>
<text x="114.6" y="203.6">17</text>
<text x="121.5" y="200">IO_L42N_GCLK24_3</text>
<text x="340" y="200.5">TDO</text>
<text x="348.9" y="198.6">106</text>
<text x="348.9" y="203.6">107</text>
<text x="369.2" y="200.7">TDO</text>
<text x="90.3" y="206.2">SW_1</text>
<text x="114.6" y="208.7">95</text>
<text x="121.5" y="205.1">IO_L42P_GCLK25_TRDY2_3</text>
<text x="340" y="205.5">TMS</text>
<text x="348.9" y="208.7">109</text>
<text x="369.8" y="205.8">TMS</text>
<text x="87.1" y="210.6">LED_B</text>
<text x="87.1" y="215.7">LED_G</text>
<text x="121.5" y="210.2">IO_L41N_GCLK26_3</text>
<text x="121.5" y="215.3">IO_L41P_GCLK27_3</text>
<text x="340" y="210.6">TCK</text>
<text x="340.5" y="215.7">TDI</text>
<text x="348.9" y="213.8">110</text>
<text x="369.8" y="210.9">TCK</text>
<text x="81.3" y="221.4">IO_J2_19</text>
<text x="113.3" y="218.9">123</text>
<text x="121.5" y="220.4">IO_L37N_GCLK12_0</text>
<text x="309.8" y="220.6">IO_L1P_HSWAPEN_0</text>
<text x="348.9" y="218.9">144</text>
<text x="369.5" y="220.9">IO_J2_6</text>
<text x="369.8" y="216.6">TDI</text>
<text x="79.4" y="226">IO_J2_20</text>
<text x="113.9" y="224">124</text>
<text x="121.5" y="225.4">IO_L37P_GCLK13_0</text>
<text x="306" y="226.3">IO_L12N_D2_MISO3_2</text>
<text x="348.9" y="224">56</text>
<text x="369.5" y="226">IO_J1_25</text>
<text x="81.3" y="231.6">IO_J2_17</text>
<text x="112.7" y="229">126</text>
<text x="121.5" y="230.5">IO_L36N_GCLK14_0</text>
<text x="307.6" y="231.2">IO_L12P_D1_MISO2_2</text>
<text x="348.9" y="229">57</text>
<text x="369.5" y="231.1">IO_J1_28</text>
<text x="81.3" y="236.7">IO_J2_18</text>
<text x="113.3" y="234.1">127</text>
<text x="113.3" y="239.8">131</text>
<text x="121.5" y="235.6">IO_L36P_GCLK15_0</text>
<text x="290.1" y="236.3">IO_L3N_MOSI_CSI_B_MISO0_2</text>
<text x="348.9" y="234.1">64</text>
<text x="349.5" y="239.2">65</text>
<text x="368.2" y="235.8">MOSI</text>
<text x="81.3" y="241.7">IO_J2_15</text>
<text x="112.7" y="244.3">132</text>
<text x="121.5" y="240.7">IO_L35N_GCLK16_0</text>
<text x="121.5" y="245.8">IO_L35P_GCLK17_0</text>
<text x="288.7" y="241.3">IO_L3P_D0_DIN_MISO_MISO1_2</text>
<text x="348.9" y="244.3">58</text>
<text x="368.2" y="241.5">MISO</text>
<text x="81.3" y="246.8">IO_J2_16</text>
<text x="81.3" y="251.9">IO_J2_13</text>
<text x="113.3" y="249.4">133</text>
<text x="121.5" y="250.8">IO_L34N_GCLK18_0</text>
<text x="310.1" y="246.4">IO_L2N_CMPMOSI_2</text>
<text x="311.5" y="251.3">IO_L2P_CMPCLK_2</text>
<text x="348.9" y="249.4">59</text>
<text x="367.6" y="246.6">IO_J1_27</text>
<text x="367.6" y="251.6">IO_J1_30</text>
<text x="81.3" y="257">IO_J2_14</text>
<text x="113.9" y="254.4">134</text>
<text x="121.5" y="255.9">IO_L34P_GCLK19_0</text>
<text x="304.1" y="256.4">IO_L1N_M0_CMPMISO_2</text>
<text x="350.8" y="253.8">69</text>
<text x="368.2" y="256.7">M0</text>
<text x="486" y="252.5">+3.3V</text>
<text x="317.7" y="261.6">IO_L1P_CCLK_2</text>
<text x="349.5" y="259.5">70</text>
<text x="368.3" y="261.8">CCLK</text>
<text x="308.4" y="266.3">IO_L44N_GCLK20_3</text>
<text x="348.9" y="264.6">11</text>
<text x="348.9" y="269.7">12</text>
<text x="368.3" y="266.9">LED_3</text>
<text x="310" y="271.2">IO_L44P_GCLK21_3</text>
<text x="348.9" y="274.8">14</text>
<text x="368.3" y="272">LED_2</text>
<text x="510.8" y="274.1">M1</text>
<text x="294.9" y="276.6">IO_L43N_GCLK22_IRDY2_3</text>
<text x="309" y="281.7">IO_L43P_GCLK23_3</text>
<text x="348.9" y="279.8">15</text>
<text x="368.3" y="277">SW_2</text>
<text x="510.8" y="281.1">M0</text>
<text x="368.3" y="282.1">LED_1</text>
<text x="150.3" y="348" transform="rotate(-90 150.3 348)">IO_L14P_D11_2</text>
<text x="155.4" y="348" transform="rotate(-90 155.4 348)">IO_L13N_D10_2</text>
<text x="160.5" y="348" transform="rotate(-90 160.5 348)">IO_L13P_M1_2</text>
<text x="165.6" y="348" transform="rotate(-90 165.6 348)">IO_L47N_1</text>
<text x="170.7" y="348" transform="rotate(-90 170.7 348)">IO_L47P_1</text>
<text x="175.7" y="348" transform="rotate(-90 175.7 348)">IO_L46N_1</text>
<text x="180.8" y="348" transform="rotate(-90 180.8 348)">IO_L46P_1</text>
<text x="185.9" y="348" transform="rotate(-90 185.9 348)">IO_L45N_1</text>
<text x="191" y="348" transform="rotate(-90 191 348)">IO_L45P_1</text>
<text x="196.1" y="348" transform="rotate(-90 196.1 348)">IO_L43N_GCLK4_1</text>
<text x="201.1" y="348" transform="rotate(-90 201.1 348)">IO_L43P_GCLK5_1</text>
<text x="206.2" y="348" transform="rotate(-90 206.2 348)">IO_L42N_GCLK6_TRDY1_1</text>
<text x="211.3" y="348" transform="rotate(-90 211.3 348)">IO_L42P_GCLK7_1</text>
<text x="216.4" y="348" transform="rotate(-90 216.4 348)">IO_L41N_GCLK8_1</text>
<text x="221.5" y="348" transform="rotate(-90 221.5 348)">IO_L41P_GCLK9_IRDY1_1</text>
<text x="226.5" y="348" transform="rotate(-90 226.5 348)">IO_L40N_GCLK10_1</text>
<text x="231.6" y="348" transform="rotate(-90 231.6 348)">IO_L40P_GCLK11_1</text>
<text x="236.7" y="348" transform="rotate(-90 236.7 348)">IO_L34N_1</text>
<text x="241.8" y="348" transform="rotate(-90 241.8 348)">IO_L34P_1</text>
<text x="246.9" y="348" transform="rotate(-90 246.9 348)">IO_L33N_1</text>
<text x="251.9" y="348" transform="rotate(-90 251.9 348)">IO_L33P_1</text>
<text x="257" y="348" transform="rotate(-90 257 348)">GND</text>
<text x="262.1" y="348" transform="rotate(-90 262.1 348)">GND</text>
<text x="267.2" y="348" transform="rotate(-90 267.2 348)">GND</text>
<text x="272.3" y="348" transform="rotate(-90 272.3 348)">GND</text>
<text x="277.3" y="348" transform="rotate(-90 277.3 348)">GND</text>
<text x="282.4" y="348" transform="rotate(-90 282.4 348)">GND</text>
<text x="287.5" y="348" transform="rotate(-90 287.5 348)">GND</text>
<text x="292.6" y="348" transform="rotate(-90 292.6 348)">GND</text>
<text x="297.7" y="348" transform="rotate(-90 297.7 348)">GND</text>
<text x="302.7" y="348" transform="rotate(-90 302.7 348)">GND</text>
<text x="307.8" y="348" transform="rotate(-90 307.8 348)">GND</text>
<text x="312.9" y="348" transform="rotate(-90 312.9 348)">GND</text>
<text x="318" y="348" transform="rotate(-90 318 348)">GND</text>
<text x="109.5" y="359.2">FPGA</text>
<text x="148.9" y="354.8" transform="rotate(-90 148.9 354.8)">51</text>
<text x="153.9" y="356" transform="rotate(-90 153.9 356)">55</text>
<text x="159" y="356.7" transform="rotate(-90 159 356.7)">60</text>
<text x="164.1" y="356" transform="rotate(-90 164.1 356)">67</text>
<text x="168.6" y="355.4" transform="rotate(-90 168.6 355.4)">72</text>
<text x="174.3" y="356" transform="rotate(-90 174.3 356)">74</text>
<text x="180" y="356.7" transform="rotate(-90 180 356.7)">66</text>
<text x="185.1" y="357.3" transform="rotate(-90 185.1 357.3)">78</text>
<text x="189.5" y="356" transform="rotate(-90 189.5 356)">79</text>
<text x="194.6" y="356" transform="rotate(-90 194.6 356)">84</text>
<text x="199.7" y="356" transform="rotate(-90 199.7 356)">85</text>
<text x="202.2" y="354.8">87</text>
<text x="209.8" y="356" transform="rotate(-90 209.8 356)">88</text>
<text x="214.9" y="356" transform="rotate(-90 214.9 356)">80</text>
<text x="220" y="354.8" transform="rotate(-90 220 354.8)">81</text>
<text x="225.1" y="356" transform="rotate(-90 225.1 356)">82</text>
<text x="227" y="354.1">83</text>
<text x="235.2" y="356" transform="rotate(-90 235.2 356)">97</text>
<text x="240.3" y="356" transform="rotate(-90 240.3 356)">98</text>
<text x="245.4" y="356" transform="rotate(-90 245.4 356)">99</text>
<text x="250.5" y="357.3" transform="rotate(-90 250.5 357.3)">100</text>
<text x="254.9" y="356.7" transform="rotate(-90 254.9 356.7)">108</text>
<text x="260.6" y="354.8" transform="rotate(-90 260.6 354.8)">3</text>
<text x="265.7" y="354.8" transform="rotate(-90 265.7 354.8)">13</text>
<text x="270.8" y="356" transform="rotate(-90 270.8 356)">25</text>
<text x="275.9" y="356" transform="rotate(-90 275.9 356)">49</text>
<text x="282.2" y="355.4" transform="rotate(-90 282.2 355.4)">54</text>
<text x="286" y="356" transform="rotate(-90 286 356)">68</text>
<text x="291.1" y="356" transform="rotate(-90 291.1 356)">77</text>
<text x="296.2" y="354.8" transform="rotate(-90 296.2 354.8)">91</text>
<text x="301.3" y="356" transform="rotate(-90 301.3 356)">96</text>
<text x="306.3" y="356" transform="rotate(-90 306.3 356)">113</text>
<text x="311.4" y="357.3" transform="rotate(-90 311.4 357.3)">130</text>
<text x="316.5" y="357.3" transform="rotate(-90 316.5 357.3)">136</text>
<text x="161.1" y="371.9" transform="rotate(-90 161.1 371.9)">M1</text>
<text x="179.8" y="369.2" transform="rotate(90 179.8 369.2)">IO_J1_31</text>
<text x="204.5" y="383.8" transform="rotate(-90 204.5 383.8)">USB_CLK</text>
<text x="150.8" y="386.5" transform="rotate(-90 150.8 386.5)">IO_J1_23</text>
<text x="155.9" y="387.1" transform="rotate(-90 155.9 387.1)">IO_J1_26</text>
<text x="166.3" y="386.6" transform="rotate(-90 166.3 386.6)">IO_J1_33</text>
<text x="171.3" y="386.6" transform="rotate(-90 171.3 386.6)">IO_J1_34</text>
<text x="176.4" y="387.3" transform="rotate(-90 176.4 387.3)">IO_J1_36</text>
<text x="186.6" y="386.3" transform="rotate(-90 186.6 386.3)">IO_J1_38</text>
<text x="191.4" y="385.9" transform="rotate(-90 191.4 385.9)">IO_J1_37</text>
<text x="195.2" y="387.9" transform="rotate(-90 195.2 387.9)">CLK_100MHz</text>
<text x="199.7" y="385.2" transform="rotate(-90 199.7 385.2)">USB_RXD_FO</text>
<text x="209.8" y="385.2" transform="rotate(-90 209.8 385.2)">USB_TXD_FI</text>
<text x="217.2" y="384.5" transform="rotate(-90 217.2 384.5)">DIP_SW1</text>
<text x="222.3" y="384.5" transform="rotate(-90 222.3 384.5)">DIP_SW2</text>
<text x="226.7" y="384.5" transform="rotate(-90 226.7 384.5)">DIP_SW3</text>
<text x="232.4" y="384.5" transform="rotate(-90 232.4 384.5)">DIP_SW4</text>
<text x="238" y="386.3" transform="rotate(-90 238 386.3)">IO_J2_37</text>
<text x="243.7" y="386.9" transform="rotate(-90 243.7 386.9)">IO_J2_38</text>
<text x="248.2" y="386.9" transform="rotate(-90 248.2 386.9)">IO_J2_35</text>
<text x="253.3" y="386.9" transform="rotate(-90 253.3 386.9)">IO_J2_36</text>
</g>
<g font-size="2.3">
<text x="454.9" y="97.1">1</text>
<text x="460" y="98.4">C6</text>
<text x="460" y="100.9">0.01uF</text>
<text x="471.4" y="97.1">1</text>
<text x="476.5" y="98.4">C12</text>
<text x="476.5" y="100.9">0.01uF</text>
<text x="487.9" y="97.1">1</text>
<text x="493" y="98.4">C13</text>
<text x="493" y="100.9">0.01uF</text>
<text x="505.1" y="97.1">1</text>
<text x="510.2" y="98.4">C11</text>
<text x="510.2" y="100.9">0.01uF</text>
<text x="521.6" y="97.1">1</text>
<text x="526.7" y="98.4">C16</text>
<text x="526.7" y="100.9">0.01uF</text>
<text x="454.9" y="103.4">2</text>
<text x="471.4" y="103.4">2</text>
<text x="487.9" y="103.4">2</text>
<text x="505.1" y="103.4">2</text>
<text x="521.6" y="103.4">2</text>
<text x="482.9" y="130.1">1</text>
<text x="485.4" y="130.7">C17</text>
<text x="494.3" y="130.1">1</text>
<text x="496.8" y="130.7">C20</text>
<text x="511.4" y="130.7">C9</text>
<text x="482.9" y="136.5">2</text>
<text x="485.4" y="135.8">0.01uF</text>
<text x="494.3" y="136.5">2</text>
<text x="496.8" y="135.8">0.01uF</text>
<text x="511.4" y="135.8">0.1uF</text>
<text x="378.7" y="166.9">R30</text>
<text x="377.7" y="170.1" transform="rotate(-90 377.7 170.1)">2</text>
<text x="378.1" y="172.7">4K7</text>
<text x="384.1" y="169.6">1</text>
<text x="115.8" y="214.6">94</text>
<text x="485.7" y="261.7">1</text>
<text x="499" y="261">1</text>
<text x="482.4" y="267.8" transform="rotate(-90 482.4 267.8)">4K7</text>
<text x="488.8" y="268.8" transform="rotate(-90 488.8 268.8)">R26</text>
<text x="495.7" y="269" transform="rotate(-90 495.7 269)">4K7</text>
<text x="501.5" y="268.4" transform="rotate(-90 501.5 268.4)">R31</text>
<text x="456.1" y="272.5">2</text>
<text x="461.5" y="270.6">R27</text>
<text x="467.8" y="274.7" transform="rotate(-90 467.8 274.7)">1</text>
<text x="469.5" y="272.3">100E</text>
<text x="486.9" y="271.7" transform="rotate(-90 486.9 271.7)">2</text>
<text x="499.6" y="271.7" transform="rotate(-90 499.6 271.7)">2</text>
<text x="455.4" y="279.5">2</text>
<text x="460" y="278.1">100E</text>
<text x="467.1" y="281.7" transform="rotate(-90 467.1 281.7)">1</text>
<text x="460.9" y="283.9">R33</text>
</g>
</svg>
